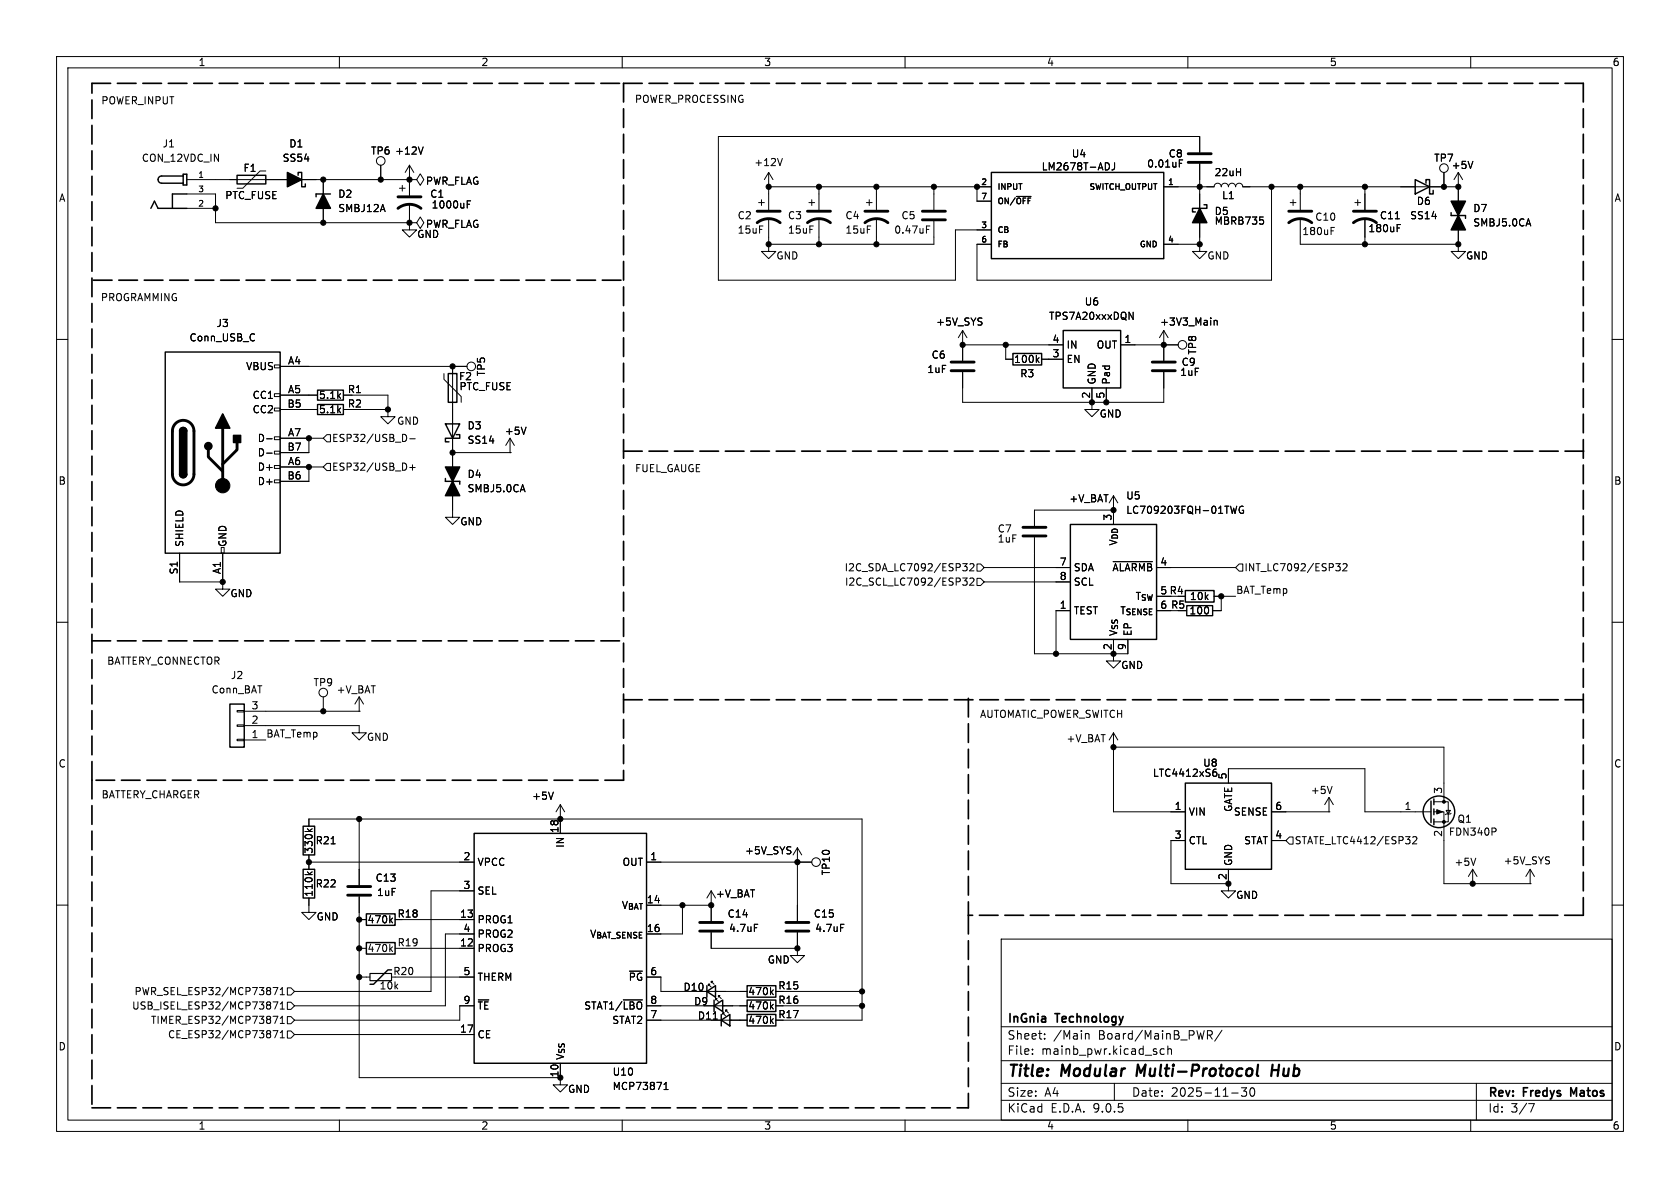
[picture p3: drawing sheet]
<svg xmlns="http://www.w3.org/2000/svg" width="297mm" height="210mm" viewBox="0 0 297 210" stroke-linecap="round" stroke-linejoin="round" font-family="sans-serif">
<g fill="none" stroke="#000" stroke-width=".18">
<path d="M10 10h277v190h-277zM12 12h273v186h-273zM60 10v2M110 10v2M160 10v2M210 10v2M260 10v2M33 31.8h39.4M33 34.3h5.1v5.1h34.3M33 36.8h5.1M47 30.2h-1l-3.1 3.1h-1M57.1 31.8v7.6"/>
<path d="M67.3 29.2v2.6M70.6 33.3h1M71.1 32.8v1M72.4 31.8h1.3l.6-1.1 .6 1.1-.6 1-.6-1M72.4 31.8h.1M72.4 39.4v1.2h1.3l-1.3 1.3-1.3-1.3h1.3M72.4 39.4h1.3l.6-1 .6 1-.6 1-.6-1M72.4 39.4h.1M72.4 29.2v5.3M72.4 36.1v3.3M72.4 29.2l-.8 1.3M72.4 29.2l.8 1.3"/>
<path d="M74.8 26l-.4 1.2M82.6 36.1h.4M82.6 35.5h.6M134.1 35.8h1M134.6 35.3v1M135.9 33h.1M135.9 33h39.4M135.9 30.5l-.8 1.3M135.9 30.5l.8 1.3M135.9 30.5v6.6M135.9 38.6v4.6M138.3 28l-.4 1.3"/>
<path d="M143 35.8h1M143.5 35.3v1M144.8 33v4.1M144.8 38.6v4.6M153.2 35.8h1M153.7 35.3v1M154.9 33v4.1M154.9 38.6v4.6M163.8 39.9h.6M165.1 33v4.1M165.1 39.1v4.1h-29.2M172.7 33v2.6h2.6"/>
<path d="M179.7 34.7h2.6M195.9 28.8l.2 .5-.2 .7M197 28.8v.9a.41 .41 0 0 1-.4 .3M205.7 33h8.9a.64 .64 0 0 1 .7-.6 .64 .64 0 0 1 .6 .6 .64 .64 0 0 1 .6-.6 .64 .64 0 0 1 .7 .6 .64 .64 0 0 1 .6-.6 .64 .64 0 0 1 .6 .6 .64 .64 0 0 1 .7-.6 .64 .64 0 0 1 .6 .6h38.1M208.5 28.9h.4M212.1 26.9v-2.8h-85.1v25.4h41.9v-8.9h6.4M212.1 29v14.2M222.7 38.4h.6M223.1 38.8l.3 .3v.3l-.3 .2M224.8 33v16.5h-52.1v-6.3h2.6M228.1 35.8h1M228.6 35.3v1"/>
<path d="M229.9 38.6v4.6h27.9M229.9 33v4.1M239.5 35.8h1M240 35.3v1M241.3 33v4.1M241.3 38.6v4.6M246.7 38.7h.7M247 39.7h.6M255.3 30.5v2.5M257.8 33h.1M257.8 30.5v5.1M257.8 36.8v2.6"/>
<path d="M257.8 30.5l-.8 1.3M257.8 30.5l.8 1.3M260.4 28.5l-.4 1.3M270.2 38.7l.4 1.2M135.9 43.2v1.3h1.3l-1.3 1.2-1.3-1.2h1.3M163.8 40.6h.4M170.2 58.4l-.8 1.3M170.2 58.4l.7 1.3M170.2 58.4v5.4M199.6 55.2l.7 1.3v-1.3M205.7 58.4v5.4M205.7 43.2h6.4"/>
<path d="M205.7 58.4l-.7 1.3M205.7 58.4l.8 1.3M212.1 43.2v1.3h1.3l-1.3 1.2-1.3-1.2h1.3M214.6 56.6v.9M214.6 56.7l.2-.1 .3 .1 .1 .8M235.3 40.8h.4M235.3 40.2h.6M247 40.3h.4M257.8 43.2v1.3h1.3l-1.3 1.2-1.3-1.2h1.3M257.8 40.6v2.6M10 60h2M47.1 77.6h1"/>
<path d="M48.5 64.5h1v.5h-1zM48.5 69.6h1v.5h-1zM48.5 72.1h1v.5h-1zM48.5 77.2h1v.5h-1zM48.5 79.8h1v.5h-1zM49.5 64.8h33M49.5 69.9h6.6M49.5 72.4h6.6M49.5 77.5h7.6M54.6 77.5v2.5h-5.1M57.8 76.8h.6v1.3h-.6l-.7-.6zM60.7 69.9h7.9v2.5"/>
<path d="M60.7 72.4h7.9M68.6 72.4v1.3h1.2l-1.2 1.2-1.3-1.2h1.3M68.6 72.4h.1M71.5 76.8a.68 .68 0 0 1 .4 .6 .68 .68 0 0 1-.4 .6M72.4 77.6h1M78.5 66v1.1l3 3v1M80 64.8v17.8M90.2 77.5l-.8 1.2M90.2 77.5l.7 1.2M90.2 77.5v2.5M93 75.5l-.4 1.3M170.2 61h.1"/>
<path d="M170.2 65.8v5.3h35.5v-5.3M170.2 61h17.8M177.8 61v2.5h1.3M183.3 63.6l.4 .5M183.7 63.2l-.5 .5M184.1 63.5h3.9M193 68.6v3.8h1.3l-1.3 1.3-1.2-1.3h1.2M195.6 68.6v2.5M198.1 61h10.2M205.7 61h.1M285 60h2M31.7 97.8v5.1h7.7"/>
<path d="M39.1 96.8h.5v1h-.5zM39.4 97.8v5.1M47.1 80.1h1M48.5 82.3h1v.5h-1zM48.5 84.8h1v.5h-1zM49.5 82.6h7.6M54.6 82.6v2.5h-5.1M57.8 81.9h.6v1.3h-.6l-.7-.6zM72.4 82.6h1M72.9 82.2v.9M80 87.6v3.8h1.3l-1.3 1.3-1.3-1.3h1.3M80 80h10.2"/>
<path d="M80 83.8v2.6M90.2 80h.1M92.4 85.7l.4 1.2M170.2 99.6h.8l-.4 .5 .3 .1v.6l-.2 .1-.4-.1M171.5 99.8l.4-.2 .3 .4-.8 .9h.8M172.7 99.7h.7l.6 .6-.6 .7h-.7zM182.9 95v20.6h16.5v-2.6M196.8 99.3h6.9M196.8 87.6v2.6h-13.9v2.8M196.8 87.6l-.7 1.3M196.8 87.6l.8 1.3M218.6 89.5l-.3 1.2-.2-.9-.2 .9"/>
<path d="M219.1 99.7h.6v1.3h-.6l-.7-.7zM219.8 89.5a.59 .59 0 0 0-.7 .6 .59 .59 0 0 0 .7 .6v-.5h-.2M236.1 99.6h.8l-.4 .5 .4 .1v.5l-.2 .2h-.4M237.4 99.8l.5-.2 .2 .4-.7 .9h.7M10 110h2M39.4 102.9v1.2h1.2l-1.2 1.3-1.3-1.3h1.3M170.2 102.2h.8l-.4 .5 .3 .1v.5l-.2 .1-.5-.1M171.5 102.3l.4-.1 .3 .3-.8 .9h.8M172.7 102.2h.7l.6 .7-.6 .6h-.7zM174 100.3h15.2M174 102.9h15.2M189.2 108h-2.5v7.6"/>
<path d="M196.8 113v3.8h1.3l-1.3 1.3-1.2-1.3h1.2M204.5 100.3h13.9M208.3 108h1.5M208.3 105.4h1.2M214.6 105.4h3.8M215.9 105.4v2.6h-1.5M285 110h2M41.9 130.7h1.3v.2h-1.3zM41.9 128.1h1.3v.3h-1.3zM41.9 125.6h1.3v.3h-1.3zM43.2 128.3h20.3v1.2h1.3l-1.3 1.3-1.3-1.3h1.3M43.2 130.8h3.8"/>
<path d="M43.2 125.7h20.3M57.1 123.2v2.5M63.5 125.7h.1M63.5 123.2v2.5M63.5 123.2l-.8 1.3M63.5 123.2l.8 1.3M196.8 132.1h.1M196.8 129.5v14h12.7M196.8 132.1h58.5v9.6M196.8 129.5l-.7 1.3M196.8 129.5l.8 1.3M214.5 136.5l.4-.1 .2 .3"/>
<path d="M215.1 137l-.2 .2h-.4M217.2 138.4v-2.5h24.1v7.6h11.7M235.5 139l-.4 1.3M54.3 146.5l.5 .5M54.3 154.1l.5 .5M54.6 158.8v2.5h1.3l-1.3 1.3-1.3-1.3h1.3M54.6 146.1v-1.3h97.8v35.5h-14M54.6 151.1v2.6M54.6 152.4h29.2M55.2 146.5l-.5 .4M55.2 154.1l-.5 .4M58.5 149.2h.8"/>
<path d="M63.5 144.8v11.7M63.5 158.5v32h35.6M83.8 157.5h-7.6v17.8h-24.1M97.8 140l-.4 1.3M99.1 144.8h.1M99.1 142.2v5.1M99.1 142.2l-.8 1.3M99.1 142.2l.7 1.3M114.3 152.4h29.2M125.7 157.5l-.7 1.3M125.7 157.5l.8 1.3M125.7 157.5v5.3"/>
<path d="M141 152.4h.1M141 149.9l-.8 1.2M141 149.9l.7 1.2M141 149.9v12.9M209.5 148.6h-2.5v7.6h10.2M217.2 156.2v1.3h1.2l-1.2 1.3-1.3-1.3h1.3M217.2 153.7v2.5M224.8 143.5h10.1M224.8 148.6h2.5M228 148h.6v1.2h-.6l-.7-.6zM234.9 143.5h.1M234.9 141l-.7 1.2"/>
<path d="M234.9 141l.8 1.2M234.9 141v2.5M249.8 148l.4-.1 .3 .4-.8 .9h.8M253.5 141.7h2.5v3.6h-2.5M253.5 143.5h1.8v12.7h15.2M255.7 143.3h.7l-.4 .6zM256.5 143.8l-.1 .1h-.7l-.2 .1M260.3 156.2h.1M260.3 153.7l-.7 1.2M260.3 153.7l.8 1.2M260.3 153.7v2.5M260.9 151.7l-.4 1.3"/>
<path d="M264.2 146.4l.3 .2-.1 .3-.2 .1M270.5 156.2h.1M270.5 153.7l-.8 1.2M270.5 153.7l.8 1.2M270.5 153.7v2.5M10 160h2M47.8 177.2v.3M47.8 177.8v.5M48.3 179.6h.8l-.5 1.3M48.3 177.1h.8l-.5 1.3M48.3 174.6h.8l-.5 1.2M49.5 174.9l.4-.3v1.2"/>
<path d="M49.5 177.5l.4-.4v1.3M49.5 178.4h.8M49.5 175.8h.8M50.8 179.7h.6l.7 .6-.7 .7h-.6zM50.8 177.2h.6l.7 .6-.7 .6h-.6zM50.8 174.6h.6l.7 .7-.7 .6h-.6zM63.5 162.6h1.3M63.5 167.6h1.3M63.5 172.7h1.9M69 162.7l.4 .4M69 167.7l.4 .5M69.4 162.3l-.5 .5"/>
<path d="M69.4 167.4l-.5 .5M69.8 172.7h14M71.1 162.6h12.7M71.1 167.6h12.7M83.8 165.1h-5.1v12.7h-26.6M83.8 177.8h-2.5v2.5h-29.2M84.6 176.8h1.8M110.2 176.8h3.4M114.3 172.7h2.5v2.6h15.3M114.3 177.8h17.8M116.8 160h8.9M120.6 160v5.1h-3.8"/>
<path d="M125.2 174.2v-.2h.3h-.3l.5 .5M125.7 160h.1M125.7 173.7v-.2h.3h-.3l.5 .5M125.7 164.8v2.8h15.3M126.5 176.8v-.3h.2h-.2l.5 .5M127 176.3v-.3h.3h-.3l.5 .5M127.8 179.3v-.2h.2h-.2l.5 .5M128.3 178.8v-.2h.2h-.2l.5 .5M133.4 163.4h.6M136.3 175.4l.4 .4M136.3 177.9l.4 .5M136.7 175l-.5 .5"/>
<path d="M136.7 177.5l-.5 .5M138.4 177.8h14M138.4 175.3h14M141 167.6v1.3h1.2l-1.2 1.3-1.3-1.3h1.3M141 164.8v2.8M148.6 163.4h.6M177 166h108v32h-108zM285 160h2M48.3 182.2h.8l-.5 1.3M49.5 180.9h.8M49.5 180l.4-.4v1.3M49.5 182.6l.4-.4v1.3"/>
<path d="M49.5 183.5h.8M50.8 182.2h.6l.7 .7-.7 .6h-.6zM52.1 182.9h31.7M60 198v2M99.1 190.5v1.3h1.2l-1.2 1.2-1.3-1.2h1.3M99.1 188v2.5M110 198v2M114.3 180.3h17.8M117.4 192.6h.7M117.4 191.7l.3-.4v1.3M126.1 180.2h.7M136.3 180.4l.4 .5"/>
<path d="M136.7 180.1l-.5 .5M160 198v2M177 194.5h108M177 191.5h108M177 187.5h108M177 181.5h108M182.5 186.3v.1M182.5 185.5v.1M184.7 183.6v.1M184.7 182.8v.1M191.9 182.8l.2-.1 .4 .1v.9M197 191.5v3"/>
<path d="M205.8 185.5l-.4-.1-.3 .3v.4l.1 .2h.6M206.5 185.5l.2-.1 .3 .1 .1 .9M206.5 184.9v1.5M210 198v2M213.5 182.2h.5l.3 .3-.1 .4-.7 .1M213.8 183l.5 .7M216 182.1l-1.3 2M217.7 193.2h1.2M219.5 192.3h.9l-.5 .6 .4 .1v.7l-.2 .1h-.4l-.2-.1M221.1 192.4l.2-.1a.81 .81 0 0 1 .6 .6 .81 .81 0 0 1-.3 .8l-.1 .1a.81 .81 0 0 1-.4-1.4zM260 198v2M261 191.5v6.5"/>
<path d="M271.2 195.1l-.6 1.5"/>
<circle cx="67.3" cy="28.4" r=".76"/>
<circle cx="255.3" cy="29.7" r=".76"/>
<circle cx="83.3" cy="64.8" r=".76"/>
<circle cx="209" cy="61" r=".76"/>
<circle cx="57.1" cy="122.4" r=".76"/>
<circle cx="144.3" cy="152.4" r=".76"/>
</g>
<path d="M278.2 193.4l-.5-1.1v1.5" fill="none" stroke="#000" stroke-width=".3"/>
<path d="M201.2 188.2l-.3 2M222.4 188.2l-.2 1.7 .2 .3M224.9 189.2h1.1M225 188.2l-.3 2" fill="none" stroke="#000" stroke-width=".4"/>
<g fill="none" stroke="#000" stroke-width=".51">
<path d="M70.4 36.8a3.3 3.3 0 0 1 4 0M70.4 34.8h4M133.9 39.4a3.3 3.3 0 0 1 4 0M133.9 37.3h4M142.7 39.4a3.3 3.3 0 0 1 4.1 0M142.7 37.3h4.1M152.9 39.4a3.3 3.3 0 0 1 4.1 0M152.9 37.3h4.1M163.1 37.3h4M163.1 38.9h4M210.1 27.2h4M210.1 28.7h4"/>
<path d="M227.8 39.4a3.3 3.3 0 0 1 4.1 0M227.8 37.3h4.1M239.3 39.4a3.3 3.3 0 0 1 4 0M239.3 37.3h4M31 74.9a1.9 1.9 0 0 1 2.1-.5 1.9 1.9 0 0 1 1.2 1.8v7.6a1.91 1.91 0 0 1-1.9 1.9 1.91 1.91 0 0 1-1.9-1.9v-7.7l.2-.7zM36.8 79.5v1.3l2.6 2.5M39.4 75.7v10.2M41.9 78.2v1.3l-2.5 2.5M168.1 64h4.1M168.1 65.5h4.1M203.7 64h4.1M203.7 65.5h4.1"/>
<path d="M180.8 93.2h4.1M180.8 94.7h4.1M61.5 156.7h4M61.5 158.2h4M123.7 163.1h4.1M123.7 164.6h4.1M138.9 163.1h4.1M138.9 164.6h4.1"/>
</g>
<g fill="none" stroke="#000" stroke-width=".25">
<path d="M26.7 36.8l.6-1.2 .6 1.2h5.1M32.4 31.1h-3.8a.64 .64 0 0 0-.7 .6 .64 .64 0 0 0 .7 .7h3.8M32.4 30.8h.6v1.9h-.6zM33 34.3h-2.5v2.5M41.9 31h5.1v1.5h-5.1zM52.7 31v-.5h.6v2.5h.7v-.5M58.4 34.3h-2.5v.5M175.3 30.5h30.4v15.2h-30.4zM212.9 36.2h.5v.6h-2.6v.7h.5M250.2 31.8l2.5 1.2-2.5 1.3zM252.1 32.4v-.6h.6v2.5h.7v-.6M256.5 37.6v.5h2.6v.5"/>
<path d="M188 58.4h10.1v10.2h-10.1zM29.2 62.2h20.3v35.6h-20.3zM31.7 76.2a.64 .64 0 0 1 .7-.6 .64 .64 0 0 1 .6 .6M78.7 74.9h2.6l-1.3 2.6zM79.2 66h1.6v5.1h-1.6zM80.6 76.8h.7v.7h-2.6v.6h.7M179.1 62.5h5v2h-5zM31.7 83.8a.64 .64 0 0 0 .7 .7 .64 .64 0 0 0 .6-.7M78.7 84.6v.5h2.6v.5M189.2 92.7h15.3v20.3h-15.3zM209.5 104.4h5.1v2h-5.1zM40.6 124.5h2.6v7.6h-2.6z"/>
<path d="M209.5 138.4h15.3v15.3h-15.3zM53.6 146.1h2v5h-2zM53.6 153.7h2v5.1h-2zM83.8 147.3h30.5v40.7h-30.5zM253 141.6v3.8M253.5 141.2v1M253.5 143v1M253.5 144.8v1M64.8 161.5h5v2.1h-5zM64.8 166.6h5v2.1h-5zM69.2 171.5h-.6l-2.6 2.5h-.6M125 175.3l1.5-1.1v2.1z"/>
<path d="M125 174.2v2.1M126.2 177.8l1.6-1v2zM126.2 176.8v2M127.5 179.3v2.1M132.1 179.3h5.1v2.1h-5.1zM132.1 174.2h5.1v2.1h-5.1zM132.1 176.8h5.1v2h-5.1zM127.5 180.3l1.5-1v2.1z"/>
<circle cx="254.4" cy="143.5" r="2.79"/>
</g>
<g fill="#000" stroke="#000" stroke-width=".18">
<path d="M254 143.1l1 .4-1 .4z"/>
<circle cx="38.1" cy="36.8" r=".46"/>
<circle cx="57.1" cy="39.4" r=".46"/>
<circle cx="57.1" cy="31.8" r=".46"/>
<circle cx="67.3" cy="31.8" r=".46"/>
<circle cx="72.4" cy="31.8" r=".46"/>
<circle cx="72.4" cy="39.4" r=".46"/>
<circle cx="135.9" cy="33" r=".46"/>
<circle cx="144.8" cy="33" r=".46"/>
<circle cx="154.9" cy="33" r=".46"/>
<circle cx="165.1" cy="33" r=".46"/>
<circle cx="172.7" cy="33" r=".46"/>
<circle cx="212.1" cy="33" r=".46"/>
<circle cx="224.8" cy="33" r=".46"/>
<circle cx="229.9" cy="33" r=".46"/>
<circle cx="241.3" cy="33" r=".46"/>
<circle cx="255.3" cy="33" r=".46"/>
<circle cx="257.8" cy="33" r=".46"/>
<circle cx="135.9" cy="43.2" r=".46"/>
<circle cx="144.8" cy="43.2" r=".46"/>
<circle cx="154.9" cy="43.2" r=".46"/>
<circle cx="212.1" cy="43.2" r=".46"/>
<circle cx="241.3" cy="43.2" r=".46"/>
<circle cx="257.8" cy="43.2" r=".46"/>
<circle cx="54.6" cy="77.5" r=".46"/>
<circle cx="68.6" cy="72.4" r=".46"/>
<circle cx="80" cy="64.8" r=".46"/>
<circle cx="170.2" cy="61" r=".46"/>
<circle cx="177.8" cy="61" r=".46"/>
<circle cx="193" cy="71.1" r=".46"/>
<circle cx="195.6" cy="71.1" r=".46"/>
<circle cx="205.7" cy="61" r=".46"/>
<circle cx="39.4" cy="85.9" r="1.27"/>
<circle cx="54.6" cy="82.6" r=".46"/>
<circle cx="80" cy="80" r=".46"/>
<circle cx="196.8" cy="90.2" r=".46"/>
<circle cx="39.4" cy="102.9" r=".46"/>
<circle cx="186.7" cy="115.6" r=".46"/>
<circle cx="196.8" cy="115.6" r=".46"/>
<circle cx="215.9" cy="105.4" r=".46"/>
<circle cx="57.1" cy="125.7" r=".46"/>
<circle cx="196.8" cy="132.1" r=".46"/>
<circle cx="54.6" cy="152.4" r=".46"/>
<circle cx="63.5" cy="144.8" r=".46"/>
<circle cx="99.1" cy="144.8" r=".46"/>
<circle cx="141" cy="152.4" r=".46"/>
<circle cx="217.2" cy="156.2" r=".46"/>
<circle cx="255.3" cy="145.3" r=".25"/>
<circle cx="255.3" cy="141.7" r=".25"/>
<circle cx="260.3" cy="156.2" r=".46"/>
<circle cx="63.5" cy="172.7" r=".46"/>
<circle cx="63.5" cy="167.6" r=".46"/>
<circle cx="63.5" cy="162.6" r=".46"/>
<circle cx="120.6" cy="160" r=".46"/>
<circle cx="125.7" cy="160" r=".46"/>
<circle cx="141" cy="167.6" r=".46"/>
<circle cx="152.4" cy="177.8" r=".46"/>
<circle cx="152.4" cy="175.3" r=".46"/>
<circle cx="99.1" cy="190.5" r=".46"/>
</g>
<g fill="#000" stroke="#000" stroke-width=".25">
<path d="M50.8 30.5l2.5 1.3-2.5 1.2zM57.1 34.3l1.3 2.5h-2.5zM212.1 36.8l1.3 2.6h-2.6zM256.5 35.6h2.6l-1.3 2.5zM257.8 38.1l1.3 2.5h-2.6zM31.9 75.8a.64 .64 0 0 1 .7-.2 .64 .64 0 0 1 .4 .6h-1.3zM39.4 73.2l1.2 2.5h-2.5zM41.3 77h1.2v1.2h-1.2zM31.7 76.2h1.3v7.6h-1.3zM31.7 83.8h1.3a.64 .64 0 0 1-.6 .7 .64 .64 0 0 1-.7-.7zM78.7 82.6h2.6l-1.3 2.5zM80 85.1l1.3 2.5h-2.6z"/>
<circle cx="36.8" cy="78.9" r=".63"/>
</g>
<path d="M65.4 172.1h3.8v1.3h-3.8z" fill="none" stroke="#000" stroke-width=".2"/>
<path d="M56.1 71.5h4.6v1.8h-4.6zM56.1 69h4.6v1.7h-4.6zM209.8 107.1h4.6v1.7h-4.6z" fill="none" stroke="#000" stroke-width=".24"/>
<g fill="none" stroke="#000" stroke-width=".3" stroke-dasharray="3.3 1.2">
<path d="M16.3 14.7h93.9M110.2 14.7h169.7M110.2 14.7v123.2M279.9 14.7v147.1M16.5 49.5h93.7M110.2 79.8h170M16.3 113.3h93.9M16.3 137.9v57.9M16.3 137.9v-123.2M110.2 137.9h-93.9M110.2 123.7h169.7M171.2 123.4v38.4"/>
<path d="M171.2 161.8v34M279.9 161.8h-108.7M16.3 195.8h154.9"/>
</g>
<g font-size="2.8">
<text x="178" y="190.9">Title:</text>
<text x="187.7" y="190.9">Modular</text>
<text x="201.8" y="190.9">Multi-Protocol</text>
<text x="226.4" y="190.9">Hub</text>
</g>
<g font-size="2.1">
<text x="178" y="184">Sheet:</text>
<text x="178" y="181.2">InGnia</text>
<text x="186.2" y="184">/Main</text>
<text x="186.7" y="181.2">Technology</text>
<text x="194.2" y="184">Board/MainB_PWR/</text>
<text x="178" y="186.7">File:</text>
<text x="184.1" y="186.7">mainb_pwr.kicad_sch</text>
<text x="178" y="196.9">KiCad</text>
<text x="178" y="194.1">Size:</text>
<text x="184.7" y="194.1">A4</text>
<text x="185.7" y="196.9">E.D.A.</text>
<text x="193.3" y="196.9">9.0.5</text>
<text x="200" y="194.1">Date:</text>
<text x="207" y="194.1">2025-11-30</text>
<text x="263" y="194.3">Rev:</text>
<text x="263" y="196.9">Id:</text>
<text x="267.1" y="196.9">3/7</text>
<text x="269.4" y="194.3">Fredys</text>
<text x="278.3" y="194.3">Matos</text>
</g>
<g font-size="1.8">
<text x="35" y="11.9">1</text>
<text x="85" y="11.9">2</text>
<text x="135" y="11.9">3</text>
<text x="185" y="11.9">4</text>
<text x="235" y="11.9">5</text>
<text x="285" y="11.9">6</text>
<text x="17.8" y="18.6">POWER_INPUT</text>
<text x="112.1" y="18.4">POWER_PROCESSING</text>
<text x="25" y="28.8">CON_12VDC_IN</text>
<text x="28.7" y="26.3">J1</text>
<text x="49.9" y="28.8">SS54</text>
<text x="51" y="26.3">D1</text>
<text x="65.5" y="27.5">TP6 +12V</text>
<text x="133.2" y="29.6">+12V</text>
<text x="189.4" y="28">U4</text>
<text x="202.7" y="29.8">0.01uF</text>
<text x="206.5" y="28">C8</text>
<text x="253.4" y="28.8">TP7</text>
<text x="10.3" y="35.9">A</text>
<text x="39.7" y="35.4">PTC_FUSE</text>
<text x="42.9" y="30.6">F1</text>
<text x="59.7" y="35.2">D2</text>
<text x="75.2" y="32.9">PWR_FLAG</text>
<text x="76" y="35.2">C1</text>
<text x="184.1" y="30.3">LM2678T-ADJ</text>
<text x="214.6" y="31.3">22uH</text>
<text x="215.9" y="35.4">L1</text>
<text x="256.5" y="30.1">+5V</text>
<text x="285.3" y="35.9">A</text>
<text x="59.7" y="37.7">SMBJ12A</text>
<text x="75.2" y="40.5">PWR_FLAG</text>
<text x="76.2" y="37.1">1000uF</text>
<text x="130.3" y="39">C2</text>
<text x="130.3" y="41.5">15uF</text>
<text x="139.2" y="39">C3</text>
<text x="139.2" y="41.5">15uF</text>
<text x="149.4" y="39">C4</text>
<text x="149.4" y="41.5">15uF</text>
<text x="158" y="41.5">0.47uF</text>
<text x="159.3" y="39">C5</text>
<text x="214.6" y="38.2">D5</text>
<text x="214.6" y="39.9">MBRB735</text>
<text x="230.1" y="41.8">180uF</text>
<text x="232.4" y="39.2">C10</text>
<text x="241.8" y="41.2">180uF</text>
<text x="243.8" y="39">C11</text>
<text x="249.2" y="39">SS14</text>
<text x="250.4" y="36.4">D6</text>
<text x="260.4" y="37.7">D7</text>
<text x="260.4" y="40.2">SMBJ5.0CA</text>
<text x="73.7" y="42.3">GND</text>
<text x="137.2" y="46.1">GND</text>
<text x="213.4" y="46.1">GND</text>
<text x="259.1" y="46.1">GND</text>
<text x="17.7" y="53.4">PROGRAMMING</text>
<text x="38.2" y="58">J3</text>
<text x="165.4" y="57.8">+5V_SYS</text>
<text x="185.3" y="56.7">TPS7A20xxxDQN</text>
<text x="191.7" y="54.2">U6</text>
<text x="205" y="57.8">+3V3_Main</text>
<text x="33.4" y="60.6">Conn_USB_C</text>
<text x="43.4" y="65.6">VBUS</text>
<text x="50.8" y="64.5">A4</text>
<text x="164.6" y="63.6">C6</text>
<text x="179.2" y="64.4">100k</text>
<text x="186" y="60.7">4</text>
<text x="186" y="63.2">3</text>
<text x="188.5" y="61.8">IN</text>
<text x="188.5" y="64.4">EN</text>
<text x="193.8" y="61.8">OUT</text>
<text x="198.7" y="60.7">1</text>
<text x="208.8" y="64.9">C9</text>
<text x="211.7" y="62.8" transform="rotate(-90 211.7 62.8)">TP8</text>
<text x="44.6" y="70.7">CC1</text>
<text x="50.8" y="69.6">A5</text>
<text x="56.3" y="70.7">5.1k</text>
<text x="61.4" y="69.7">R1</text>
<text x="81" y="67.4">F2</text>
<text x="81.1" y="69.2">PTC_FUSE</text>
<text x="86" y="66.6" transform="rotate(-90 86 66.6)">TP5</text>
<text x="163.8" y="66.1">1uF</text>
<text x="180.3" y="66.9">R3</text>
<text x="192.8" y="70.6" transform="rotate(-90 192.8 70.6)">2</text>
<text x="193.9" y="68.1" transform="rotate(-90 193.9 68.1)">GND</text>
<text x="195.3" y="70.6" transform="rotate(-90 195.3 70.6)">5</text>
<text x="196.4" y="68.1" transform="rotate(-90 196.4 68.1)">Pad</text>
<text x="208.5" y="66.6">1uF</text>
<text x="44.6" y="73.3">CC2</text>
<text x="50.7" y="72.1">B5</text>
<text x="50.8" y="77.2">A7</text>
<text x="56.3" y="73.3">5.1k</text>
<text x="61.4" y="72.2">R2</text>
<text x="70.1" y="75.3">GND</text>
<text x="82.6" y="76.1">D3</text>
<text x="89.1" y="77.1">+5V</text>
<text x="194.3" y="74">GND</text>
<text x="45.5" y="78.3">D-</text>
<text x="45.5" y="80.9">D-</text>
<text x="45.5" y="83.4">D+</text>
<text x="50.7" y="79.8">B7</text>
<text x="50.8" y="82.3">A6</text>
<text x="58.6" y="83.4">ESP32/USB_D+</text>
<text x="58.6" y="78.3">ESP32/USB_D-</text>
<text x="82.6" y="78.7">SS14</text>
<text x="112.2" y="83.7">FUEL_GAUGE</text>
<text x="10.3" y="85.9">B</text>
<text x="45.5" y="86">D+</text>
<text x="50.7" y="84.8">B6</text>
<text x="82.6" y="84.7">D4</text>
<text x="82.6" y="87.2">SMBJ5.0CA</text>
<text x="189" y="89">+V_BAT</text>
<text x="199" y="88.5">U5</text>
<text x="285.3" y="85.9">B</text>
<text x="81.3" y="93.1">GND</text>
<text x="176.3" y="94.3">C7</text>
<text x="196.6" y="92.1" transform="rotate(-90 196.6 92.1)">3</text>
<text x="199" y="91">LC709203FQH-01TWG</text>
<text x="31.5" y="101.6" transform="rotate(-90 31.5 101.6)">S1</text>
<text x="32.6" y="96.8" transform="rotate(-90 32.6 96.8)">SHIELD</text>
<text x="39.1" y="101.6" transform="rotate(-90 39.1 101.6)">A1</text>
<text x="40.2" y="96.8" transform="rotate(-90 40.2 96.8)">GND</text>
<text x="149.2" y="101.2">I2C_SDA_LC7092/ESP32</text>
<text x="176.3" y="96.1">1uF</text>
<text x="187.3" y="100.1">7</text>
<text x="189.7" y="101.2">SDA</text>
<text x="196.6" y="101.2">~{ALARMB}</text>
<text x="197.7" y="96.6" transform="rotate(-90 197.7 96.6)">V_{DD}</text>
<text x="205" y="100.1">4</text>
<text x="219.9" y="101.2">INT_LC7092/ESP32</text>
<text x="40.6" y="105.8">GND</text>
<text x="149.3" y="103.7">I2C_SCL_LC7092/ESP32</text>
<text x="187.3" y="102.6">8</text>
<text x="187.3" y="107.7">1</text>
<text x="189.7" y="103.7">SCL</text>
<text x="200.6" y="106.3">T_{SW}</text>
<text x="205" y="105.2">5 R4</text>
<text x="205" y="107.7">6 R5</text>
<text x="210.3" y="106.3">10k</text>
<text x="218.4" y="105.1">BAT_Temp</text>
<text x="189.7" y="108.8">TEST</text>
<text x="197.7" y="112.5" transform="rotate(-90 197.7 112.5)">V_{SS}</text>
<text x="197.9" y="108.8">T_{SENSE}</text>
<text x="200.3" y="112.5" transform="rotate(-90 200.3 112.5)">EP</text>
<text x="210.2" y="108.8">100</text>
<text x="18.8" y="117.7">BATTERY_CONNECTOR</text>
<text x="196.6" y="115" transform="rotate(-90 196.6 115)">2</text>
<text x="198.1" y="118.5">GND</text>
<text x="199.1" y="115" transform="rotate(-90 199.1 115)">9</text>
<text x="37.3" y="122.8">Conn_BAT</text>
<text x="40.7" y="120.2">J2</text>
<text x="44.4" y="125.5">3</text>
<text x="55.3" y="121.5">TP9</text>
<text x="59.4" y="122.8">+V_BAT</text>
<text x="44.4" y="130.6">1</text>
<text x="44.4" y="128">2</text>
<text x="47" y="130.5">BAT_Temp</text>
<text x="64.8" y="131.2">GND</text>
<text x="173.2" y="127.1">AUTOMATIC_POWER_SWITCH</text>
<text x="188.4" y="131.4">+V_BAT</text>
<text x="10.3" y="135.9">C</text>
<text x="203.7" y="137.5">LTC4412xS6</text>
<text x="212.6" y="135.7">U8</text>
<text x="216.9" y="137.9" transform="rotate(-90 216.9 137.9)">5</text>
<text x="285.3" y="135.9">C</text>
<text x="17.9" y="141.3">BATTERY_CHARGER</text>
<text x="94" y="141.6">+5V</text>
<text x="207.6" y="143.3">1</text>
<text x="218" y="143.6" transform="rotate(-90 218 143.6)">GATE</text>
<text x="225.4" y="143.3">6</text>
<text x="231.6" y="140.6">+5V</text>
<text x="248.2" y="143.3">1</text>
<text x="255" y="140.4" transform="rotate(-90 255 140.4)">3</text>
<text x="55.7" y="149.5">R21</text>
<text x="98.8" y="147.4" transform="rotate(-90 98.8 147.4)">18</text>
<text x="99.9" y="150" transform="rotate(-90 99.9 150)">IN</text>
<text x="207.6" y="148.3">3</text>
<text x="210.1" y="144.4">VIN</text>
<text x="210.1" y="149.5">CTL</text>
<text x="218" y="144.4">SENSE</text>
<text x="219.8" y="149.5">STAT</text>
<text x="225.4" y="148.3">4</text>
<text x="228.8" y="149.5">STATE_LTC4412/ESP32</text>
<text x="255" y="148" transform="rotate(-90 255 148)">2</text>
<text x="256" y="147.9">FDN340P</text>
<text x="257.6" y="145.6">Q1</text>
<text x="55.5" y="151" transform="rotate(-90 55.5 151)">330k</text>
<text x="81.8" y="152.1">2</text>
<text x="84.3" y="153.3">VPCC</text>
<text x="110" y="153.3">OUT</text>
<text x="114.9" y="152.1">1</text>
<text x="131.6" y="151.2">+5V_SYS</text>
<text x="146.9" y="154.8" transform="rotate(-90 146.9 154.8)">TP10</text>
<text x="216.9" y="155.6" transform="rotate(-90 216.9 155.6)">2</text>
<text x="218" y="153.2" transform="rotate(-90 218 153.2)">GND</text>
<text x="257" y="153.3">+5V</text>
<text x="265.7" y="153">+5V_SYS</text>
<text x="55.5" y="158.6" transform="rotate(-90 55.5 158.6)">110k</text>
<text x="55.7" y="157.1">R22</text>
<text x="66.3" y="156.1">C13</text>
<text x="66.6" y="158.6">1uF</text>
<text x="81.8" y="157.2">3</text>
<text x="84.3" y="158.3">SEL</text>
<text x="109.8" y="160.9">V_{BAT}</text>
<text x="114.3" y="159.8">14</text>
<text x="126.5" y="158.9">+V_BAT</text>
<text x="218.4" y="159.1">GND</text>
<text x="55.9" y="162.9">GND</text>
<text x="64.9" y="163.4">470k</text>
<text x="70.2" y="162.4">R18</text>
<text x="70.2" y="167.5">R19</text>
<text x="81.2" y="162.3">13</text>
<text x="81.2" y="167.4">12</text>
<text x="81.8" y="164.8">4</text>
<text x="84.3" y="163.4">PROG1</text>
<text x="84.3" y="166">PROG2</text>
<text x="104.2" y="166">V_{BAT_SENSE}</text>
<text x="114.3" y="164.8">16</text>
<text x="128.5" y="162.4">C14</text>
<text x="128.8" y="164.9">4.7uF</text>
<text x="143.8" y="162.4">C15</text>
<text x="144" y="164.9">4.7uF</text>
<text x="64.9" y="168.5">470k</text>
<text x="69.4" y="172.6">R20</text>
<text x="81.8" y="172.5">5</text>
<text x="84.3" y="168.5">PROG3</text>
<text x="84.3" y="173.6">THERM</text>
<text x="111" y="173.6">~{PG}</text>
<text x="114.9" y="172.5">6</text>
<text x="135.6" y="170.5">GND</text>
<text x="23.3" y="178.7">USB_ISEL_ESP32/MCP73871</text>
<text x="23.7" y="176.1">PWR_SEL_ESP32/MCP73871</text>
<text x="67" y="175.1">10k</text>
<text x="81.8" y="177.5">9</text>
<text x="84.3" y="178.7">~{TE}</text>
<text x="103.2" y="178.7">STAT1/~{LBO}</text>
<text x="114.9" y="177.5">8</text>
<text x="120.7" y="175.4">D10</text>
<text x="122.6" y="177.9">D9</text>
<text x="132.2" y="176.1">470k</text>
<text x="132.2" y="178.7">470k</text>
<text x="137.5" y="175.1">R15</text>
<text x="137.5" y="177.6">R16</text>
<text x="10.3" y="185.9">D</text>
<text x="26.6" y="181.2">TIMER_ESP32/MCP73871</text>
<text x="29.6" y="183.7">CE_ESP32/MCP73871</text>
<text x="81.2" y="182.6">17</text>
<text x="84.3" y="183.7">CE</text>
<text x="108.1" y="181.2">STAT2</text>
<text x="114.9" y="180.1">7</text>
<text x="123.3" y="180.4">D11</text>
<text x="132.2" y="181.2">470k</text>
<text x="137.5" y="180.2">R17</text>
<text x="285.3" y="185.9">D</text>
<text x="98.8" y="190.5" transform="rotate(-90 98.8 190.5)">10</text>
<text x="99.9" y="187.5" transform="rotate(-90 99.9 187.5)">V_{SS}</text>
<text x="108.2" y="190.3">U10</text>
<text x="100.3" y="193.4">GND</text>
<text x="108.2" y="192.9">MCP73871</text>
<text x="35" y="199.9">1</text>
<text x="85" y="199.9">2</text>
<text x="135" y="199.9">3</text>
<text x="185" y="199.9">4</text>
<text x="235" y="199.9">5</text>
<text x="285" y="199.9">6</text>
</g>
<g font-size="1.4">
<text x="34.9" y="31.5">1</text>
<text x="34.9" y="34">3</text>
<text x="173.4" y="32.8">2</text>
<text x="173.4" y="35.3">7</text>
<text x="176.3" y="33.8">INPUT</text>
<text x="192.5" y="33.8">SWITCH_OUTPUT</text>
<text x="206.4" y="32.8">1</text>
<text x="34.9" y="36.6">2</text>
<text x="173.4" y="40.4">3</text>
<text x="176.3" y="36.3">ON/~{OFF}</text>
<text x="176.3" y="41.4">CB</text>
<text x="173.4" y="42.9">6</text>
<text x="176.3" y="43.9">FB</text>
<text x="201.4" y="43.9">GND</text>
<text x="206.4" y="42.9">4</text>
</g>
</svg>
